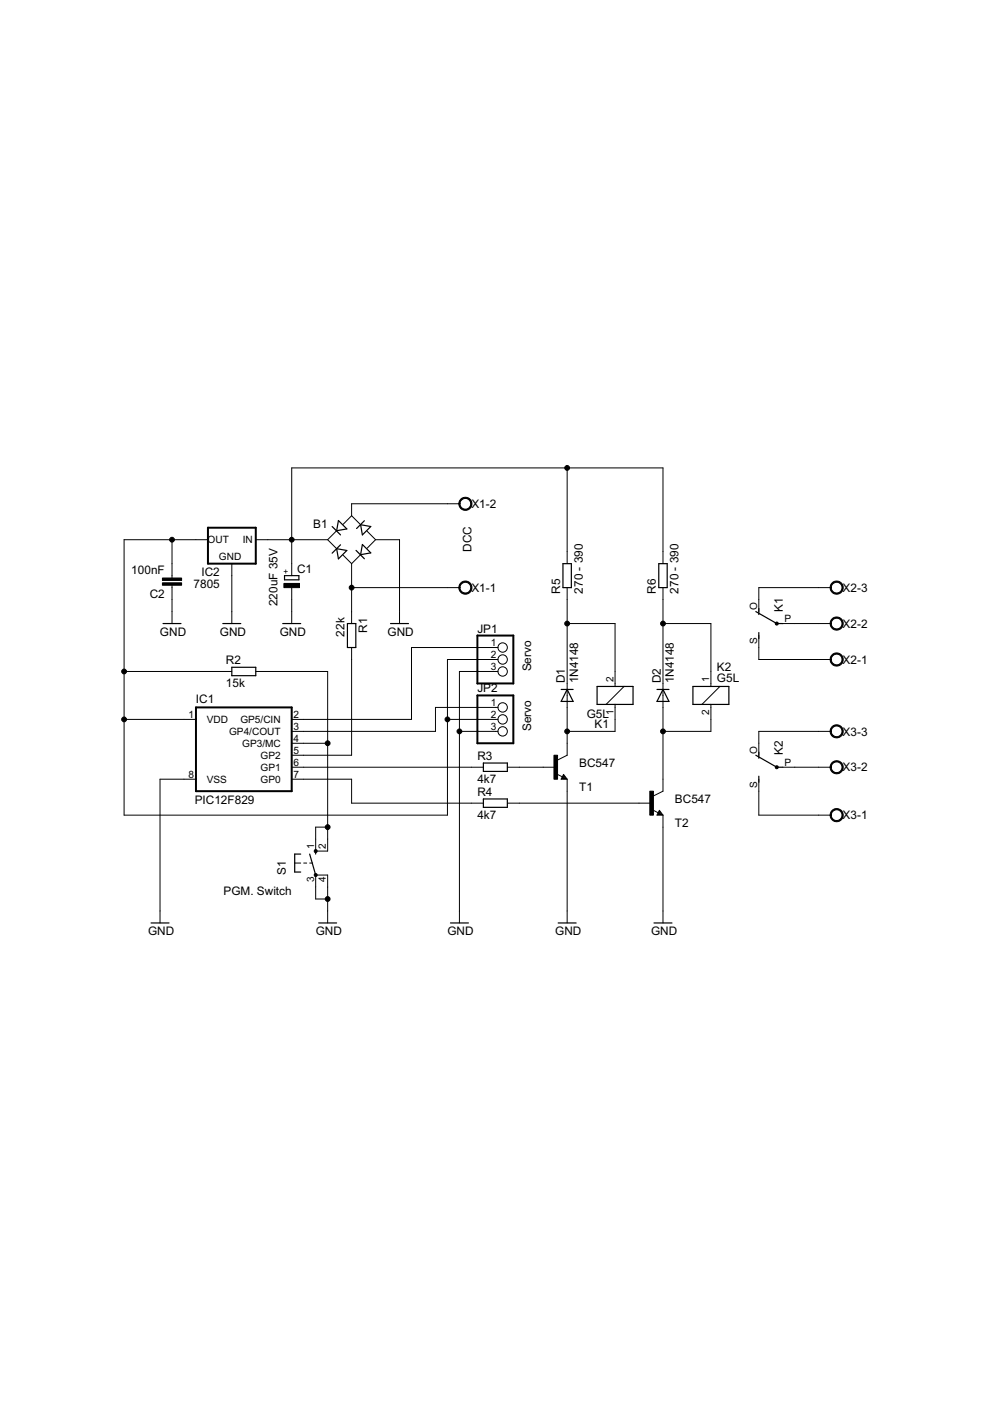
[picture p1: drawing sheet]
<svg xmlns="http://www.w3.org/2000/svg" width="210mm" height="297mm" viewBox="0 0 210 297" stroke-linecap="round" stroke-linejoin="round" font-family="sans-serif">
<g fill="#000" stroke="#000" stroke-width=".21">
<path d="M61.8 99.2h58.4zM120.2 99.2v17.8zM120.2 99.2h20.4zM26.3 114.4h10.2zM36.5 119.5v2.5zM36.5 114.4v5.1zM41.6 114.4h2.5zM36.5 114.4h5.1zM54.2 114.4h2.6zM56.8 114.4h5zM61.8 119.5v2.5zM61.8 114.4v5.1z"/>
<path d="M61.8 99.2v15.2zM69.5 114.4l1.9 1.9zM61.8 114.4h7.7zM71.4 112.5l-1.9 1.9zM74.5 119.5l2-1.9zM74.5 109.3l-1.8 1.9zM72.7 117.7l1.8 1.8zM74.5 106.8v2.5zM74.5 109.3l2 2zM79.6 114.4l-1.8 1.8zM77.8 112.6l1.8 1.8zM79.6 114.4h5.1z"/>
<path d="M94.9 106.8h2.5zM74.5 106.8h20.4zM120.2 117v2.5zM140.6 117v2.5zM140.6 99.2v17.8zM36.5 124.6v2.5zM36.5 124.1v.5zM36.5 122v.6zM36.5 129.7v2.5zM36.5 127.1v2.6zM49.1 119.5v2.5zM49.1 129.7v2.5z"/>
<path d="M49.1 122v7.7zM61.8 124.6v2.5zM61.8 129.7v2.5zM61.8 127.1v2.6zM74.5 137.3v2.5zM74.5 129.7v2.5zM74.5 124.6v5.1zM74.5 119.5v5.1zM74.5 139.8v20.3zM84.7 129.7v2.5zM84.7 114.4v15.3zM87.2 137.3h17.8z"/>
<path d="M94.9 124.6h2.5zM74.5 124.6h20.4zM94.9 139.8h10.1zM105 137.3h.6zM105 139.8h.6zM120.2 124.6v2.5zM120.2 127.1v5.1zM120.2 132.2h10.2zM140.6 124.6v2.5zM140.6 127.1v5.1zM140.6 132.2h10.1zM160.9 127.1v2.6z"/>
<path d="M160.9 134.7v2.6zM160.9 124.6v2.5zM160.9 137.3v2.5zM166 132.2h2.5zM173.6 139.8h2.5zM173.6 132.2h2.5zM173.6 124.6h2.5zM160.9 124.6h12.7zM168.5 132.2h5.1zM160.9 139.8h12.7zM26.3 114.4v28zM26.3 142.4v10.1z"/>
<path d="M39 152.5h2.6zM26.3 152.5h12.7zM46.6 142.4h2.5zM26.3 142.4h20.3zM54.2 142.4h2.6zM56.8 142.4h12.7zM61.8 157.6h2.6zM61.8 155.1h2.6zM61.8 152.5h2.6zM64.4 152.5h22.8zM64.4 155.1h27.9zM69.5 142.4v15.2z"/>
<path d="M64.4 157.6h5.1zM69.5 157.6v17.8zM87.2 137.3v15.2zM92.3 150v5.1zM92.3 150h12.7zM94.9 139.8v12.7zM94.9 152.5v20.3zM97.4 142.4v12.7zM97.4 155.1h7.6zM105 142.4h.6zM105 150h.6zM105 152.5h.6z"/>
<path d="M105 155.1h.6zM97.4 142.4h7.6zM94.9 152.5h10.1zM120.2 147.4v2.6zM120.2 144.9v2.5zM120.2 157.6v2.5zM120.2 155.1v2.5zM120.2 150v5.1zM120.2 132.2v12.7zM130.4 142.4v2.5zM130.4 150v2.5zM130.4 144.9v.6z"/>
<path d="M130.4 149.4v.6zM120.2 155.1h10.2zM130.4 152.5v2.6zM130.4 132.2v10.2zM132.3 145.5l-3.8 3.9zM140.6 147.4v2.6zM140.6 144.9v2.5zM140.6 150v5.1zM140.6 132.2v12.7zM148.8 149.4l3.8-3.9zM150.7 150v2.5zM150.7 142.4v2.5z"/>
<path d="M150.7 149.4v.6zM150.7 144.9v.6zM150.7 152.5v2.6zM140.6 155.1h10.1zM150.7 132.2v10.2zM160.9 157.6v2.5zM160.9 155.1v2.5zM173.6 155.1h2.5zM160.9 155.1h12.7zM26.3 152.5v20.3zM33.9 165.2v27.9zM39 165.2h2.6z"/>
<path d="M33.9 165.2h5.1zM61.8 165.2h2.6zM61.8 162.7h2.6zM61.8 160.1h2.6zM64.4 162.7h35.5zM66.9 177.9v2.5zM66.9 175.4v2.5zM69.5 177.9v2.5zM69.5 175.4v2.5zM66.9 175.4h2.6zM64.4 160.1h10.1zM74.5 165.2v5.1z"/>
<path d="M64.4 165.2h10.1zM26.3 172.8h68.6zM99.9 162.7h2.6zM99.9 170.3h2.6zM74.5 170.3h25.4zM107.6 162.7h2.5zM107.6 170.3h2.5zM110.1 162.7h5.1zM115.2 162.7h2.5zM119.5 164.2l-.5 1zM118 164.1l1.3 .6zM119.5 164.2l.7 1z"/>
<path d="M120.2 165.2v2.5zM118.2 161.1l2-1zM119 165.2h1.2zM135.5 170.3h2.5zM110.1 170.3h25.4zM139.8 171.8l-.5 1zM138.3 171.7l1.3 .6zM139.8 171.8l.8 1zM140.6 172.8v2.6zM140.6 165.2v2.5zM138.5 168.8l2.1-1.1zM139.3 172.8h1.3z"/>
<path d="M140.6 155.1v10.1zM160.9 165.2v2.5zM160.9 167.7v5.1zM166 162.7h2.5zM173.6 172.8h2.5zM173.6 162.7h2.5zM168.5 162.7h5.1zM160.9 172.8h12.7zM33.9 193.1v2.6zM62.5 183h1.3zM64.4 183h.6zM65.7 183h.6z"/>
<path d="M66.9 185.5v2.6zM66.9 188.1v2.5zM69.5 193.1v2.6zM69.5 185.5v2.6zM66.9 180.4h2.6zM66.9 185.5h2.6zM69.5 188.1v2.5zM69.5 190.6v2.5zM66.9 190.6h2.6zM97.4 193.1v2.6zM97.4 155.1v38zM120.2 193.1v2.6z"/>
<path d="M120.2 167.7v25.4zM140.6 193.1v2.6zM140.6 175.4v17.7z"/>
<path d="M97.7 105.9a1.4 1.4 0 0 1 2.2 .2 1.4 1.4 0 0 1-.9 2.1 1.4 1.4 0 0 1-1.7-1.4h.2a1.14 1.14 0 0 1 1.7-.9 1.14 1.14 0 0 1 .2 1.9 1.14 1.14 0 0 1-1.8-.7l-.1-.3h-.2z" fill-rule="evenodd"/>
<path d="M97.7 123.6a1.39 1.39 0 0 1 2.2 .3 1.39 1.39 0 0 1-.9 2 1.39 1.39 0 0 1-1.7-1.3h.2a1.14 1.14 0 0 1 1.7-1 1.14 1.14 0 0 1 .2 2 1.14 1.14 0 0 1-1.8-.7l-.1-.3h-.2z" fill-rule="evenodd"/>
<path d="M176.4 138.9a1.39 1.39 0 0 1 2.2 .2 1.39 1.39 0 0 1-.8 2.1 1.39 1.39 0 0 1-1.8-1.4h.3a1.14 1.14 0 0 1 1.6-.9 1.14 1.14 0 0 1 .2 1.9 1.14 1.14 0 0 1-1.8-.7v-.3h-.3z" fill-rule="evenodd"/>
<path d="M176.4 131.3a1.39 1.39 0 0 1 2.2 .2 1.39 1.39 0 0 1-.8 2.1 1.39 1.39 0 0 1-1.8-1.4h.3a1.14 1.14 0 0 1 1.6-1 1.14 1.14 0 0 1 .2 2 1.14 1.14 0 0 1-1.8-.7v-.3h-.3z" fill-rule="evenodd"/>
<path d="M176.4 123.6a1.39 1.39 0 0 1 2.2 .3 1.39 1.39 0 0 1-.8 2 1.39 1.39 0 0 1-1.8-1.3h.3a1.14 1.14 0 0 1 1.6-1 1.14 1.14 0 0 1 .2 2 1.14 1.14 0 0 1-1.8-.7v-.3h-.3z" fill-rule="evenodd"/>
<path d="M176.4 154.1a1.4 1.4 0 0 1 2.2 .2 1.4 1.4 0 0 1-.8 2.1 1.4 1.4 0 0 1-1.8-1.3h.3a1.14 1.14 0 0 1 1.6-1 1.14 1.14 0 0 1 .2 1.9 1.14 1.14 0 0 1-1.8-.7v-.2h-.3z" fill-rule="evenodd"/>
<path d="M176.4 171.9a1.39 1.39 0 0 1 2.2 .2 1.39 1.39 0 0 1-.8 2.1 1.39 1.39 0 0 1-1.8-1.4h.3a1.14 1.14 0 0 1 1.6-.9 1.14 1.14 0 0 1 .2 1.9 1.14 1.14 0 0 1-1.8-.7v-.3h-.3z" fill-rule="evenodd"/>
<path d="M176.4 161.7a1.4 1.4 0 0 1 2.2 .3 1.4 1.4 0 0 1-.8 2 1.4 1.4 0 0 1-1.8-1.3h.3a1.14 1.14 0 0 1 1.6-1 1.14 1.14 0 0 1 .2 2 1.14 1.14 0 0 1-1.8-.7v-.3h-.3z" fill-rule="evenodd"/>
<circle cx="120.2" cy="99.2" r=".51"/>
<circle cx="36.5" cy="114.4" r=".51"/>
<circle cx="61.8" cy="114.4" r=".51"/>
<circle cx="74.5" cy="124.6" r=".51"/>
<circle cx="120.2" cy="132.2" r=".51"/>
<circle cx="140.6" cy="132.2" r=".51"/>
<circle cx="164.7" cy="132.2" r=".33"/>
<circle cx="26.3" cy="142.4" r=".51"/>
<circle cx="26.3" cy="152.5" r=".51"/>
<circle cx="69.5" cy="157.6" r=".51"/>
<circle cx="94.9" cy="152.5" r=".51"/>
<circle cx="97.4" cy="155.1" r=".51"/>
<circle cx="120.2" cy="155.1" r=".51"/>
<circle cx="140.6" cy="155.1" r=".51"/>
<circle cx="69.5" cy="175.4" r=".51"/>
<circle cx="164.7" cy="162.7" r=".33"/>
<circle cx="66.9" cy="185.5" r=".33"/>
<circle cx="66.9" cy="180.4" r=".33"/>
<circle cx="69.5" cy="190.6" r=".51"/>
</g>
<g fill="#000" stroke="#000" stroke-width=".42">
<path d="M44.1 111.9v7.6zM44.1 111.9h10.1zM44.1 119.5h10.1zM54.2 111.9v7.6zM101.2 134.7v10.2zM101.2 134.7h7.6zM41.6 150h20.2zM61.8 150v17.7zM101.2 144.9h7.6zM101.2 157.6h7.6zM101.2 147.4v10.2zM108.8 134.7v10.2z"/>
<path d="M108.8 147.4v10.2zM101.2 147.4h7.6zM41.6 150v17.7zM41.6 167.7h20.2z"/>
</g>
<g fill="none" stroke="#000" stroke-width=".21">
<circle cx="106.6" cy="137.3" r=".99"/>
<circle cx="106.6" cy="139.8" r=".99"/>
<circle cx="106.6" cy="150" r=".99"/>
<circle cx="106.6" cy="152.5" r=".99"/>
<circle cx="106.6" cy="155.1" r=".99"/>
<circle cx="106.6" cy="142.4" r=".99"/>
</g>
<g fill="#000" stroke="#000" stroke-width=".25">
<path d="M71.8 110.4l-.4 2.1zM71.4 112.5l2.1-.4zM71.4 116.3l.4 2.2zM71.4 116.3l2.1 .4zM70.4 111.6l1.8 1.8zM72.2 115.5l-1.8 1.8zM71.8 110.4l1.7 1.7zM73.5 116.7l-1.7 1.8zM76.5 117.6l2.1-.4zM76.8 115.4l-.3 2.2zM76.5 111.3l2.1 .3zM76.5 111.3l.3 2.1z"/>
<path d="M75.5 116.7l1.8 1.8zM77.3 110.4l-1.7 1.7zM76.8 115.4l1.8 1.8zM78.6 111.6l-1.8 1.8zM119.4 119.5v5.1zM119.4 119.5h1.7zM139.7 119.5v5.1zM139.7 119.5h1.8zM34.6 132.2h3.8zM47.2 132.2h3.9zM59.9 132.2h3.9zM60.3 122.9h3.1z"/>
<path d="M60.3 122v.9zM60.3 122h3.1zM63.4 122v.9zM73.7 132.2v5.1zM73.7 137.3h1.7zM73.7 132.2h1.7zM75.4 132.2v5.1zM82.8 132.2h3.8zM121.1 119.5v5.1zM119.4 124.6h1.7zM141.5 119.5v5.1zM139.7 124.6h1.8z"/>
<path d="M160.9 129v1.3zM160.9 134.1v1.3zM160.3 129.7l4.4 2.5zM164.7 132.2h1.3zM49.1 143.3h5.1zM49.1 141.5v1.8zM49.1 141.5h5.1zM54.2 141.5v1.8zM119 146.2h1.2zM119 148.7h2.5zM120.2 146.2l-1.2 2.5zM120.2 146.2h1.3z"/>
<path d="M120.2 146.2l1.3 2.5zM126.6 145.5v3.9zM126.6 149.4h1.9zM128.5 149.4h1.9zM126.6 145.5h3.8zM130.4 149.4h3.8zM130.4 145.5h1.9zM132.3 145.5h1.9zM134.2 145.5v3.9zM139.3 146.2h1.3zM139.3 148.7h2.5zM140.6 146.2l-1.3 2.5z"/>
<path d="M140.6 146.2h1.2zM140.6 146.2l1.2 2.5zM146.9 149.4h1.9zM146.9 145.5v3.9zM148.8 149.4h1.9zM150.7 149.4h3.8zM146.9 145.5h3.8zM150.7 145.5h1.9zM154.5 145.5v3.9zM152.6 145.5h1.9zM160.9 159.5v1.3zM102.5 163.6h5.1z"/>
<path d="M102.5 161.8v1.8zM102.5 171.2h5.1zM102.5 169.4v1.8zM102.5 161.8h5.1zM107.6 161.8v1.8zM102.5 169.4h5.1zM107.6 169.4v1.8zM119.2 165.1h.8zM119.2 165h.4zM119.5 164.4l-.3 .6zM119.5 164.7l.1 .3zM119.5 164.4l.5 .7z"/>
<path d="M139.6 172.7h.7zM139.6 172.6h.3zM139.8 172.1l-.2 .5zM139.8 172.3l.1 .3zM139.8 172.1l.5 .6zM160.9 164.6v1.2zM160.3 160.1l4.4 2.6zM164.7 162.7h1.3zM32 195.7h3.8zM62.5 181.1h1.3zM62.5 184.9h1.3zM62.5 181.1v1.9z"/>
<path d="M62.5 183v1.9zM66.9 180.4v.7zM65.7 181.1l1.2 4.4zM67.6 195.7h3.8zM95.5 195.7h3.8zM118.3 195.7h3.9zM138.7 195.7h3.8z"/>
</g>
<path d="M34.4 122.6h4.1v.5h-4.1zM34.4 123.6h4.1v.5h-4.1zM60.2 123.7h3.3v.9h-3.3zM117.5 160.1h.7v5.1h-.7zM137.8 167.7h.7v5.1h-.7z" fill="#000" stroke="#000" stroke-width=".21"/>
<g font-size="2.8">
<text x="99.9" y="107.7">X1-2</text>
<text x="66.4" y="111.9">B1</text>
<text x="99.9" y="117" transform="rotate(-90 99.9 117)">DCC</text>
<text x="27.8" y="121.7">100nF</text>
<text x="41" y="124.6">7805</text>
<text x="42.7" y="122.1">IC2</text>
<text x="63" y="121.6">C1</text>
<text x="99.9" y="125.5">X1-1</text>
<text x="118.8" y="125.9" transform="rotate(-90 118.8 125.9)">R5</text>
<text x="123.6" y="125.9" transform="rotate(-90 123.6 125.9)">270 - 390</text>
<text x="139.1" y="125.9" transform="rotate(-90 139.1 125.9)">R6</text>
<text x="143.9" y="125.9" transform="rotate(-90 143.9 125.9)">270 - 390</text>
<text x="178.7" y="125.5">X2-3</text>
<text x="31.7" y="126.7">C2</text>
<text x="58.8" y="128.5" transform="rotate(-90 58.8 128.5)">220uF 35V</text>
<text x="166" y="129.7" transform="rotate(-90 166 129.7)">K1</text>
<text x="33.9" y="134.7">GND</text>
<text x="46.6" y="134.7">GND</text>
<text x="59.3" y="134.7">GND</text>
<text x="73" y="135" transform="rotate(-90 73 135)">22k</text>
<text x="77.8" y="134.1" transform="rotate(-90 77.8 134.1)">R1</text>
<text x="82.2" y="134.7">GND</text>
<text x="101.2" y="134.1">JP1</text>
<text x="178.7" y="133.1">X2-2</text>
<text x="47.9" y="140.9">R2</text>
<text x="112.6" y="142.4" transform="rotate(-90 112.6 142.4)">Servo</text>
<text x="152" y="142.4">K2</text>
<text x="178.7" y="140.7">X2-1</text>
<text x="41.5" y="149">IC1</text>
<text x="47.9" y="145.7">15k</text>
<text x="101.2" y="146.8">JP2</text>
<text x="119.8" y="144.9" transform="rotate(-90 119.8 144.9)">D1</text>
<text x="122.6" y="144.9" transform="rotate(-90 122.6 144.9)">1N4148</text>
<text x="140.1" y="144.9" transform="rotate(-90 140.1 144.9)">D2</text>
<text x="142.9" y="144.9" transform="rotate(-90 142.9 144.9)">1N4148</text>
<text x="152" y="144.5">G5L</text>
<text x="112.6" y="155.1" transform="rotate(-90 112.6 155.1)">Servo</text>
<text x="124.4" y="152.1">G5L</text>
<text x="126.1" y="154.3">K1</text>
<text x="178.7" y="155.9">X3-3</text>
<text x="101.2" y="161.2">R3</text>
<text x="166" y="160.1" transform="rotate(-90 166 160.1)">K2</text>
<text x="101.2" y="166">4k7</text>
<text x="122.8" y="162.7">BC547</text>
<text x="122.8" y="167.8">T1</text>
<text x="178.7" y="163.6">X3-2</text>
<text x="41.3" y="170.5">PIC12F829</text>
<text x="101.2" y="173.6">4k7</text>
<text x="101.2" y="168.8">R4</text>
<text x="143.1" y="170.3">BC547</text>
<text x="178.7" y="173.7">X3-1</text>
<text x="143.1" y="175.4">T2</text>
<text x="60.6" y="185.5" transform="rotate(-90 60.6 185.5)">S1</text>
<text x="47.4" y="189.8">PGM. Switch</text>
<text x="31.4" y="198.2">GND</text>
<text x="66.9" y="198.2">GND</text>
<text x="94.9" y="198.2">GND</text>
<text x="117.7" y="198.2">GND</text>
<text x="138" y="198.2">GND</text>
</g>
<g font-size="2.4">
<text x="44" y="115.1">OUT</text>
<text x="46.4" y="118.8">GND</text>
<text x="51.5" y="115.1">IN</text>
<text x="160.5" y="129.3" transform="rotate(-90 160.5 129.3)">O</text>
<text x="166.3" y="131.9">P</text>
<text x="104" y="136.9">1</text>
<text x="160.5" y="136.5" transform="rotate(-90 160.5 136.5)">S</text>
<text x="104" y="139.5">2</text>
<text x="104" y="142">3</text>
<text x="104" y="149.6">1</text>
<text x="130.1" y="144.5" transform="rotate(-90 130.1 144.5)">2</text>
<text x="150.4" y="144.5" transform="rotate(-90 150.4 144.5)">1</text>
<text x="40" y="152.2">1</text>
<text x="43.9" y="153.3">VDD</text>
<text x="48.6" y="155.8">GP4/COUT</text>
<text x="51" y="153.3">GP5/CIN</text>
<text x="62.2" y="154.7">3</text>
<text x="62.2" y="152.2">2</text>
<text x="104" y="152.2">2</text>
<text x="104" y="154.7">3</text>
<text x="130.1" y="151.5" transform="rotate(-90 130.1 151.5)">1</text>
<text x="150.4" y="151.5" transform="rotate(-90 150.4 151.5)">2</text>
<text x="51.3" y="158.4">GP3/MC</text>
<text x="55.2" y="160.9">GP2</text>
<text x="62.2" y="159.8">5</text>
<text x="62.2" y="157.2">4</text>
<text x="160.5" y="159.8" transform="rotate(-90 160.5 159.8)">O</text>
<text x="40" y="164.9">8</text>
<text x="43.9" y="166">VSS</text>
<text x="55.2" y="166">GP0</text>
<text x="55.2" y="163.4">GP1</text>
<text x="62.2" y="164.9">7</text>
<text x="62.2" y="162.3">6</text>
<text x="160.5" y="167" transform="rotate(-90 160.5 167)">S</text>
<text x="166.3" y="162.3">P</text>
<text x="66.6" y="180.1" transform="rotate(-90 66.6 180.1)">1</text>
<text x="69.1" y="180.1" transform="rotate(-90 69.1 180.1)">2</text>
<text x="66.6" y="187.1" transform="rotate(-90 66.6 187.1)">3</text>
<text x="69.1" y="187.1" transform="rotate(-90 69.1 187.1)">4</text>
</g>
<text font-size="2" x="61.3" y="121.6" transform="rotate(-90 61.3 121.6)">+</text>
</svg>
